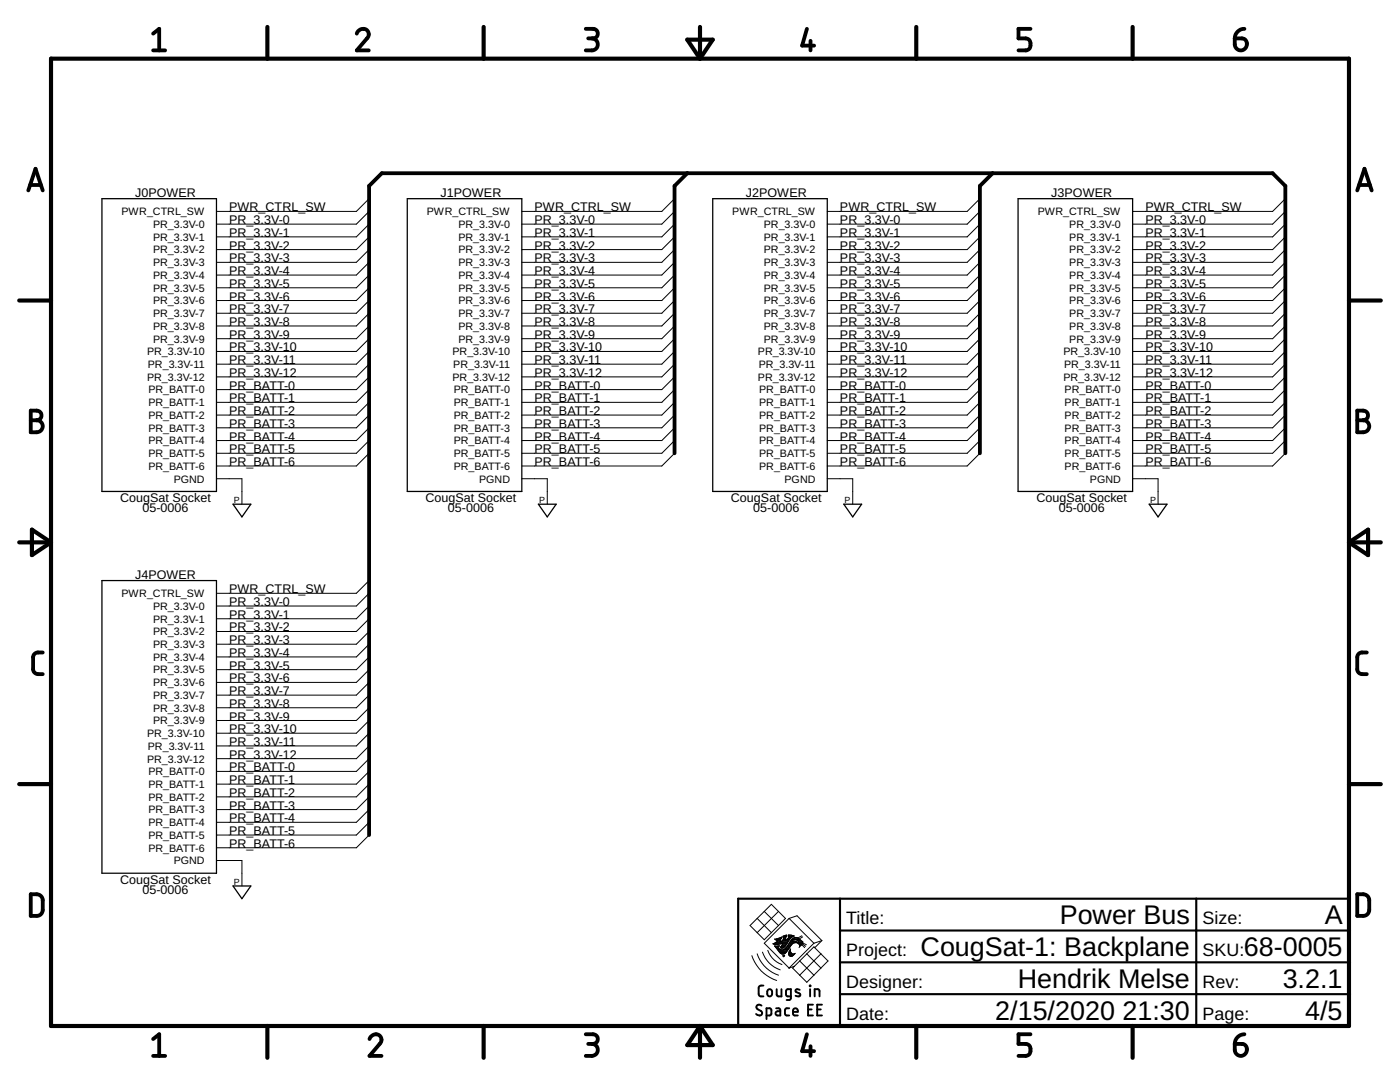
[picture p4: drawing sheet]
<svg xmlns="http://www.w3.org/2000/svg" width="279mm" height="216mm" viewBox="0 0 279 216" stroke-linecap="round" stroke-linejoin="round" font-family="sans-serif">
<g fill="none" stroke="#000" stroke-width=".83">
<path d="M10.2 11.7h259v193h-259zM53.4 5.4v6.3M96.5 5.4v6.3M137.2 7.9h5l-2.5 3.8zM139.7 5.4v6.3M182.9 5.4v6.3M226 5.4v6.3M3.8 60h6.4M269.2 60h6.4M3.8 108.2h6.4M6.4 105.7l3.8 2.5-3.8 2.6zM269.2 108.2h6.4"/>
<path d="M269.2 108.2l3.8-2.5v5.1zM3.8 156.5h6.4M269.2 156.5h6.4M53.4 204.7v6.4M96.5 204.7v6.4M139.7 204.7v6.4M139.7 204.7l2.5 3.8h-5zM182.9 204.7v6.4M226 204.7v6.4"/>
</g>
<g fill="none" stroke="#000" stroke-width=".76">
<path d="M30.6 6.7l1.2-.9v4.3M30.6 10.1h2.4M71.2 6.7a1.18 1.18 0 0 1 1.6-.9 1.18 1.18 0 0 1 .6 1.7l-2.2 2.6h2.4M116.9 5.8h1.4a.95 .95 0 0 1 1 .9 .95 .95 0 0 1-1 1h-.9M118.1 7.7a1.2 1.2 0 0 1 1.2 1.2 1.2 1.2 0 0 1-1.2 1.2h-1.2M161 5.8l-.9 3.3h2.4M161.8 8.1v2M205.7 5.8h-2.4v1.9h1.4a1.22 1.22 0 0 1 1 1.2 1.22 1.22 0 0 1-1 1.2h-1.4M246.4 7.7h1.5a1.2 1.2 0 0 1 .9 1.3 1.2 1.2 0 0 1-1.2 1 1.2 1.2 0 0 1-1.2-1.1zM248.3 5.8a1.92 1.92 0 0 0-1.9 1.9M5.7 38l1.4-4.3 1.4 4.3M6 36.9h2.2"/>
<path d="M137.2 34.6l-2.6 2.5v53.3M198.1 34.6l-2.5 2.5v53.3M270.9 38l1.4-4.3 1.4 4.3M271.2 36.9h2.2M6.1 81.9h1.2a.96 .96 0 0 1 1 1 .96 .96 0 0 1-1 1 1.2 1.2 0 0 1 1.2 1.2 1.2 1.2 0 0 1-1.2 1.2h-1.2zM6.1 83.9h1.2M256.5 90.4v-53.3l-2.5-2.5h-177.8l-2.5 2.5v129.5M270.9 81.9h1.2a.96 .96 0 0 1 .9 1 .96 .96 0 0 1-.9 1 1.2 1.2 0 0 1 1.2 1.2 1.2 1.2 0 0 1-1.2 1.2h-1.2zM270.9 83.9h1.2M8.5 130.2a1.65 1.65 0 0 0-1.6 .3l-.3 .6v2.4l.3 .7a1.71 1.71 0 0 0 1.6 .3M272.8 130.2a1.65 1.65 0 0 0-1.7 .3l-.2 .6v2.7l.2 .4a1.71 1.71 0 0 0 1.7 .3M6.1 178.4a2.43 2.43 0 0 1 2 .3l.3 .4 .1 .5v2.2l-.4 .7a2.35 2.35 0 0 1-2 .3z"/>
<path d="M270.9 178.4a2.43 2.43 0 0 1 1.9 .3l.3 .4 .2 .5-.1 2.2-.4 .7a2.35 2.35 0 0 1-1.9 .3zM30.6 207.3l1.2-.9v4.3M30.6 210.7h2.4M73.7 207.3a1.18 1.18 0 0 1 1.6-.9 1.18 1.18 0 0 1 .6 1.7l-2.2 2.6h2.4M116.9 206.4h1.4a.96 .96 0 0 1 1 .9 .96 .96 0 0 1-1 1h-.9M118.1 208.3a1.2 1.2 0 0 1 1.2 1.2 1.2 1.2 0 0 1-1.2 1.2h-1.2M161 206.4l-.9 3.3h2.4M161.8 208.8v1.9M205.7 206.4h-2.4v1.9h1.4a1.22 1.22 0 0 1 1 1.2 1.22 1.22 0 0 1-1 1.2h-1.4M246.4 208.3h1.5a1.2 1.2 0 0 1 .9 1.3 1.2 1.2 0 0 1-1.2 1.1 1.2 1.2 0 0 1-1.2-1.2zM248.3 206.4a1.95 1.95 0 0 0-1.9 1.9"/>
</g>
<path d="M167.6 179.3v25.4M238.7 179.3v25.4M269.2 179.3h-121.9v25.4M167.6 198.4h101.6M167.6 192h101.6M167.6 185.7h101.6" fill="none" stroke="#000" stroke-width=".42"/>
<g fill="none" stroke="#000" stroke-width=".2">
<path d="M73.7 39.6l-2.6 2.6h-27.9M134.6 39.6l-2.5 2.6h-28M195.6 39.6l-2.6 2.6h-27.9M256.5 39.6l-2.5 2.6h-28M73.7 42.2l-2.6 2.5h-27.9M73.7 44.7l-2.6 2.6h-27.9M73.7 47.3l-2.6 2.5h-27.9M73.7 49.8l-2.6 2.5h-27.9M73.7 52.3l-2.6 2.6h-27.9M73.7 54.9l-2.6 2.5h-27.9M73.7 57.4l-2.6 2.6h-27.9M73.7 60l-2.6 2.5h-27.9"/>
<path d="M134.6 42.2l-2.5 2.5h-28M134.6 44.7l-2.5 2.6h-28M134.6 47.3l-2.5 2.5h-28M134.6 49.8l-2.5 2.5h-28M134.6 52.3l-2.5 2.6h-28M134.6 54.9l-2.5 2.5h-28M134.6 57.4l-2.5 2.6h-28M134.6 60l-2.5 2.5h-28M195.6 42.2l-2.6 2.5h-27.9M195.6 44.7l-2.6 2.6h-27.9M195.6 47.3l-2.6 2.5h-27.9M195.6 49.8l-2.6 2.5h-27.9"/>
<path d="M195.6 52.3l-2.6 2.6h-27.9M195.6 54.9l-2.6 2.5h-27.9M195.6 57.4l-2.6 2.6h-27.9M195.6 60l-2.6 2.5h-27.9M256.5 42.2l-2.5 2.5h-28M256.5 44.7l-2.5 2.6h-28M256.5 47.3l-2.5 2.5h-28M256.5 49.8l-2.5 2.5h-28M256.5 52.3l-2.5 2.6h-28M256.5 54.9l-2.5 2.5h-28M256.5 57.4l-2.5 2.6h-28M256.5 60l-2.5 2.5h-28"/>
<path d="M73.7 62.5l-2.6 2.5h-27.9M73.7 65l-2.6 2.6h-27.9M73.7 67.6l-2.6 2.5h-27.9M73.7 70.1l-2.6 2.6h-27.9M73.7 72.7l-2.6 2.5h-27.9M73.7 75.2l-2.6 2.5h-27.9M73.7 77.7l-2.6 2.6h-27.9M134.6 62.5l-2.5 2.5h-28M134.6 65l-2.5 2.6h-28M134.6 67.6l-2.5 2.5h-28M134.6 70.1l-2.5 2.6h-28M134.6 72.7l-2.5 2.5h-28"/>
<path d="M134.6 75.2l-2.5 2.5h-28M134.6 77.7l-2.5 2.6h-28M195.6 62.5l-2.6 2.5h-27.9M195.6 65l-2.6 2.6h-27.9M195.6 67.6l-2.6 2.5h-27.9M195.6 70.1l-2.6 2.6h-27.9M195.6 72.7l-2.6 2.5h-27.9M195.6 75.2l-2.6 2.5h-27.9M195.6 77.7l-2.6 2.6h-27.9M256.5 62.5l-2.5 2.5h-28M256.5 65l-2.5 2.6h-28M256.5 67.6l-2.5 2.5h-28"/>
<path d="M256.5 70.1l-2.5 2.6h-28M256.5 72.7l-2.5 2.5h-28M256.5 75.2l-2.5 2.5h-28M256.5 77.7l-2.5 2.6h-28M43.2 95.5h5.1v5.1M73.7 80.3l-2.6 2.5h-27.9M73.7 82.8l-2.6 2.6h-27.9M73.7 85.4l-2.6 2.5h-27.9M73.7 87.9l-2.6 2.5h-27.9M73.7 90.4l-2.6 2.6h-27.9M104.1 95.5h5.1v5.1M134.6 80.3l-2.5 2.5h-28"/>
<path d="M134.6 82.8l-2.5 2.6h-28M134.6 85.4l-2.5 2.5h-28M134.6 87.9l-2.5 2.5h-28M134.6 90.4l-2.5 2.6h-28M165.1 95.5h5.1v5.1M195.6 80.3l-2.6 2.5h-27.9M195.6 82.8l-2.6 2.6h-27.9M195.6 85.4l-2.6 2.5h-27.9M195.6 87.9l-2.6 2.5h-27.9M195.6 90.4l-2.6 2.6h-27.9M226 95.5h5.1v5.1M256.5 87.9l-2.5 2.5h-28"/>
<path d="M256.5 80.3l-2.5 2.5h-28M256.5 82.8l-2.5 2.6h-28M256.5 85.4l-2.5 2.5h-28M256.5 90.4l-2.5 2.6h-28M73.7 118.4l-2.6 2.5h-27.9M73.7 115.8l-2.6 2.6h-27.9M73.7 120.9l-2.6 2.6h-27.9M73.7 123.5l-2.6 2.5h-27.9M73.7 126l-2.6 2.5h-27.9M73.7 128.5l-2.6 2.6h-27.9M73.7 131.1l-2.6 2.5h-27.9M73.7 133.6l-2.6 2.6h-27.9"/>
<path d="M73.7 136.2l-2.6 2.5h-27.9M73.7 138.7l-2.6 2.5h-27.9M73.7 141.2l-2.6 2.6h-27.9M73.7 143.8l-2.6 2.5h-27.9M73.7 146.3l-2.6 2.5h-27.9M73.7 148.8l-2.6 2.6h-27.9M73.7 151.4l-2.6 2.5h-27.9M73.7 153.9l-2.6 2.6h-27.9M73.7 156.5l-2.6 2.5h-27.9M73.7 159l-2.6 2.5h-27.9M43.2 171.7h5.1v5.1M73.7 161.5l-2.6 2.6h-27.9"/>
<path d="M73.7 164.1l-2.6 2.5h-27.9M73.7 166.6l-2.6 2.6h-27.9M150.1 190.7a7.7 7.7 0 0 0 4.9 4.9M151.1 190.3a6.7 6.7 0 0 0 4.3 4.3M151.1 183.3l-1.4 1.4 2.8 2.8 2.9-2.8M151.1 183.3l2.8 2.8M152.2 190a5.6 5.6 0 0 0 3.5 3.5M152.5 181.9l1.4-1.5 2.9 2.9-1.4 1.4M152.5 181.9l-1.4 1.4M152.5 181.9l2.9 2.8M153.2 189.6a4.6 4.6 0 0 0 2.9 2.9M154.3 188.3h1.7"/>
<path d="M154.5 188.4h1M154.6 188.2h2.5M154.7 188.9h.7M154.7 187.5h1.1M154.8 189h.5M154.8 188h2.4M154.9 189.1h.4M154.9 187.6h.8M155 187.3h.9M155 189.2h.4M155 187.9h.7M155.1 189.4h.5"/>
<path d="M155.1 187.7h.6M155.1 187.8h.6M155.2 189.5h.6M155.2 188.8h.3M155.2 189.6h2M155.3 189v.1M155.3 189.7h1.8M155.4 181.9l-4.3 4.2M155.4 187.2h.6M155.4 188.9l.2-.2-1 .1 .9 1.1M155.4 188.9l-.1 .1M155.4 189.8h1.7"/>
<path d="M155.5 189.9h1.5M155.5 189.9l.5 .5 .6-.1M155.6 190.1h1.3M155.7 187.1h.3M155.7 187.9h1.6M155.7 190.2h1M155.7 187.6v.4M155.7 189h.8M155.8 189.1h.6M155.9 188.9l-.2 .1 .1 .1M155.9 188.9h.7M155.9 190.3h.7"/>
<path d="M155.9 187h.1M156 187l-1.4 .4 .6 .3-1 .6 .8 .2 1.3-.3-.3 .5M156 187v.3l-.3 .3M156 188.8h.7M156 188.7l-.1 .2M156 187.8h1.4M156 188.6h.8M156.1 188.5h.8M156.1 187.7h1.3M156.2 188.4h.8M156.2 187.6l-.5 .4M156.2 188.3h.9"/>
<path d="M156.2 187.6h.6M156.3 186.9h.7M156.3 190.8h.2M156.3 187.1h.5M156.3 187h.5M156.3 187.5h.5M156.4 187.3h.4M156.4 190.9h.1M156.4 189.5h.9M156.4 187.2h.4M156.4 186.8h.6M156.5 190.8l-.1 .1"/>
<path d="M156.6 190.6h.1M156.6 189.4h.8M156.6 190.6l-.4 .1 .2 .2M156.6 190.6l-.1 .2M156.7 189.2h.8M156.8 186.6h.2M156.8 189.1h.7M156.9 187.6h.6M157 189h.6M157 189a.92 .92 0 0 1-1.7 .1M157 186.9h-.2v.3M157 186.9v-.3l-.7 .2v.4l.1-.1-.2 .5"/>
<path d="M157 188.9h.7M157 187.5h.6M157.1 188.8h.7M157.2 187.3h.5M157.2 189.7l-.6 .6M157.2 188.6h.7M157.3 187.2h.5M157.3 188.5h.7M157.3 186.8h1.1M157.3 186.6h.7M157.3 189.5l-.1 .2M157.4 188.4h.7"/>
<path d="M157.4 187.1h.5M157.4 190.4l.2 .4M157.4 190.4h1.1M157.4 190.3h.7M157.4 190.2h.5M157.4 187l-.1-.4 1.2 .2a3 3 0 0 0-1.6 1.8l-.6 .6-.5-.1M157.4 187l-.6 .6v-.4M157.4 187h.7M157.4 190.5h1M157.4 190.1h.4M157.4 188.3h.8M157.5 186.9h.8"/>
<path d="M157.5 183.3l4.9 4.9M157.5 183.3l-5 4.9 5 5M157.5 183.3l1.6-.6 4.9 5M157.5 189.9h.3M157.5 190.6h.8M157.5 188.2h1M157.5 189.8h.3M157.6 189.7h.1M157.6 188h1.5M157.6 189.6l.2-.2-.1 .3M157.6 189.6l-.2 .8M157.6 189.6h.1"/>
<path d="M157.6 190.8h.5M157.6 187.9h1.4M157.7 189.5h.1M157.7 188.9l-.4 .6M157.7 189.7l.1 .4M157.7 187.8h1M157.7 187.8l-.7 1.2M157.7 187.8a1.15 1.15 0 0 1 2.1-.2l.2 .2M157.8 187.7h.4M157.8 190.1l.3 .2h.5M157.9 187.6h.4M158 187.5h.6"/>
<path d="M158.1 188.4l-.4 .5M158.1 187.3h1.4M158.3 187.2h1M158.5 190.4l-.5 .4h-.4M158.5 187.1h.6M158.6 190.3l.1-.1-.2 .2M158.6 190.3h.1M158.7 187.5h.9M159 187.6l.2 .1M159 187.6l-.4-.1-.5 .3h.6l.4 .2M159 187.6h.8M159.1 188l.2 .2"/>
<path d="M159.2 187.7h.7M159.2 188.2h.1M159.2 187.7l.2 .3M159.3 187.8h.8M159.3 188.2l-.6-.1-.6 .3M159.3 188.2h.1M159.3 188.3h.8M159.3 187.9h.9M159.4 188h.8M159.4 188v.2h-.1l.2 .2M159.4 188.2h.8M159.5 188.4h.5"/>
<path d="M159.5 188.4l.1 .3M159.5 188.5h.5M159.6 188.9l-.1 .2M159.6 188.6h.2M159.6 188.9h.1M159.6 191.7l2.8 2.9M159.6 188.8h.1M159.6 188.7v.2M160 188.5l.6 .6M160 186.7l-.8 .5M160 187.8l.2 .1M160.1 188.3l.7 .5"/>
<path d="M160.1 188.3l-.5 .6M160.2 188.2l.7 .3M160.2 186.9l-.7 .5M160.2 187.9l-.1 .4M161 190.3l-2.8 2.9 2.8 2.8 1.4-1.4M161 190.3l1.4-1.4 2.8 2.8-1.4 1.5M161 190.3l2.8 2.9M162.4 188.2l-4.9 5 1-.4M163.8 193.2l-1.4 1.4M163.8 190.3l-4.2 4.3M164 187.7l-1.6 .5M164 187.7l-1.4 1.4"/>
</g>
<g fill="none" stroke="#000" stroke-width=".38">
<path d="M152.4 196.7h-.7l-.3 .4 .1 1.5 .2 .2h.7M153.2 197.5l.5-.1a.81 .81 0 0 1 0 1.4h-.3l-.2-.3zM155 197.4v1.2l.4 .2h.6v-1.4M157.8 198.8h-.7l-.2-.2v-.9l.2-.3h.7v1.8l-.2 .3h-.6M159.6 197.5l-.7-.1-.2 .4 1 .5v.4a.75 .75 0 0 1-.9 0M161.6 196.7l.1 .1zM161.7 197.4v1.4M162.6 198.8v-1.4l.8 .1 .2 1.3M152 200.7a.54 .54 0 0 0-.8-.1 .54 .54 0 0 0 0 .8l.7 .3a.54 .54 0 0 1 0 .9 .54 .54 0 0 1-.8-.1l-.2-.2M153 202.6h.7l.2-.2v-1l-.2-.2h-.7v2.1M154.9 201.2h.6l.2 .2v1.2h-.5a.42 .42 0 0 1-.4-.4 .42 .42 0 0 1 .4-.4h.5M157.5 201.2h-.6l-.2 .3 .1 1 .7 .1"/>
<path d="M158.3 201.9h.9a.5 .5 0 0 0-.3-.7 .5 .5 0 0 0-.6 .5l.1 .8 .8 .1M161.3 201.4h.7M162.2 200.5h-.9v2.1h.9M163.1 201.4h.7M164 200.5h-.9v2.1h.9"/>
</g>
<path d="M20.3 39.6h22.9v58.5h-22.9zM81.3 39.6h22.8v58.5h-22.8zM142.2 39.6h22.9v58.5h-22.9zM203.2 39.6h22.8v58.5h-22.8zM20.3 115.8h22.9v58.4h-22.9zM46.5 100.6h3.6l-1.8 2.5zM107.4 100.6h3.6l-1.8 2.5zM168.4 100.6h3.6l-1.8 2.5zM229.3 100.6h3.6l-1.8 2.5zM46.5 176.8h3.6l-1.8 2.5z" fill="none" stroke="#000" stroke-width=".25"/>
<g font-size="5.4">
<text x="211.5" y="184.4">Power Bus</text>
<text x="264.4" y="184.4">A</text>
<text x="183.7" y="190.8">CougSat-1: Backplane</text>
<text x="248.2" y="190.8">68-0005</text>
<text x="203.1" y="197.1">Hendrik Melse</text>
<text x="256" y="197.1">3.2.1</text>
<text x="198.6" y="203.5">2/15/2020</text>
<text x="224" y="203.5">21:30</text>
<text x="260.5" y="203.5">4/5</text>
</g>
<g font-size="3.6">
<text x="168.9" y="184.4">Title:</text>
<text x="240" y="184.4">Size:</text>
<text x="168.9" y="190.8">Project:</text>
<text x="240" y="190.8">SKU:</text>
<text x="168.9" y="197.1">Designer:</text>
<text x="240" y="197.1">Rev:</text>
<text x="168.9" y="203.5">Date:</text>
<text x="240" y="203.5">Page:</text>
</g>
<g font-size="2.5">
<text x="27" y="39.3">J0POWER</text>
<text x="87.9" y="39.3">J1POWER</text>
<text x="148.9" y="39.3">J2POWER</text>
<text x="209.8" y="39.3">J3POWER</text>
<text x="45.7" y="42.2">PWR_CTRL_SW</text>
<text x="45.7" y="44.7">PR_3.3V-0</text>
<text x="45.7" y="47.3">PR_3.3V-1</text>
<text x="106.7" y="42.2">PWR_CTRL_SW</text>
<text x="106.7" y="44.7">PR_3.3V-0</text>
<text x="106.7" y="47.3">PR_3.3V-1</text>
<text x="167.6" y="42.2">PWR_CTRL_SW</text>
<text x="167.6" y="44.7">PR_3.3V-0</text>
<text x="167.6" y="47.3">PR_3.3V-1</text>
<text x="228.6" y="42.2">PWR_CTRL_SW</text>
<text x="228.6" y="44.7">PR_3.3V-0</text>
<text x="228.6" y="47.3">PR_3.3V-1</text>
<text x="45.7" y="49.8">PR_3.3V-2</text>
<text x="45.7" y="52.3">PR_3.3V-3</text>
<text x="106.7" y="49.8">PR_3.3V-2</text>
<text x="106.7" y="52.3">PR_3.3V-3</text>
<text x="167.6" y="49.8">PR_3.3V-2</text>
<text x="167.6" y="52.3">PR_3.3V-3</text>
<text x="228.6" y="49.8">PR_3.3V-2</text>
<text x="228.6" y="52.3">PR_3.3V-3</text>
<text x="45.7" y="54.9">PR_3.3V-4</text>
<text x="45.7" y="57.4">PR_3.3V-5</text>
<text x="45.7" y="60">PR_3.3V-6</text>
<text x="106.7" y="54.9">PR_3.3V-4</text>
<text x="106.7" y="57.4">PR_3.3V-5</text>
<text x="106.7" y="60">PR_3.3V-6</text>
<text x="167.6" y="54.9">PR_3.3V-4</text>
<text x="167.6" y="57.4">PR_3.3V-5</text>
<text x="167.6" y="60">PR_3.3V-6</text>
<text x="228.6" y="54.9">PR_3.3V-4</text>
<text x="228.6" y="57.4">PR_3.3V-5</text>
<text x="228.6" y="60">PR_3.3V-6</text>
<text x="45.7" y="62.5">PR_3.3V-7</text>
<text x="45.7" y="65">PR_3.3V-8</text>
<text x="106.7" y="62.5">PR_3.3V-7</text>
<text x="106.7" y="65">PR_3.3V-8</text>
<text x="167.6" y="62.5">PR_3.3V-7</text>
<text x="167.6" y="65">PR_3.3V-8</text>
<text x="228.6" y="62.5">PR_3.3V-7</text>
<text x="228.6" y="65">PR_3.3V-8</text>
<text x="45.7" y="67.6">PR_3.3V-9</text>
<text x="45.7" y="70.1">PR_3.3V-10</text>
<text x="106.7" y="67.6">PR_3.3V-9</text>
<text x="106.7" y="70.1">PR_3.3V-10</text>
<text x="167.6" y="67.6">PR_3.3V-9</text>
<text x="167.6" y="70.1">PR_3.3V-10</text>
<text x="228.6" y="67.6">PR_3.3V-9</text>
<text x="228.6" y="70.1">PR_3.3V-10</text>
<text x="45.7" y="72.7">PR_3.3V-11</text>
<text x="45.7" y="75.2">PR_3.3V-12</text>
<text x="45.7" y="77.7">PR_BATT-0</text>
<text x="106.7" y="72.7">PR_3.3V-11</text>
<text x="106.7" y="75.2">PR_3.3V-12</text>
<text x="106.7" y="77.7">PR_BATT-0</text>
<text x="167.6" y="72.7">PR_3.3V-11</text>
<text x="167.6" y="75.2">PR_3.3V-12</text>
<text x="167.6" y="77.7">PR_BATT-0</text>
<text x="228.6" y="72.7">PR_3.3V-11</text>
<text x="228.6" y="75.2">PR_3.3V-12</text>
<text x="228.6" y="77.7">PR_BATT-0</text>
<text x="45.7" y="80.3">PR_BATT-1</text>
<text x="45.7" y="82.8">PR_BATT-2</text>
<text x="106.7" y="80.3">PR_BATT-1</text>
<text x="106.7" y="82.8">PR_BATT-2</text>
<text x="167.6" y="80.3">PR_BATT-1</text>
<text x="167.6" y="82.8">PR_BATT-2</text>
<text x="228.6" y="80.3">PR_BATT-1</text>
<text x="228.6" y="82.8">PR_BATT-2</text>
<text x="45.7" y="85.4">PR_BATT-3</text>
<text x="45.7" y="87.9">PR_BATT-4</text>
<text x="106.7" y="85.4">PR_BATT-3</text>
<text x="106.7" y="87.9">PR_BATT-4</text>
<text x="167.6" y="85.4">PR_BATT-3</text>
<text x="167.6" y="87.9">PR_BATT-4</text>
<text x="228.6" y="85.4">PR_BATT-3</text>
<text x="228.6" y="87.9">PR_BATT-4</text>
<text x="45.7" y="90.4">PR_BATT-5</text>
<text x="45.7" y="93">PR_BATT-6</text>
<text x="106.7" y="90.4">PR_BATT-5</text>
<text x="106.7" y="93">PR_BATT-6</text>
<text x="167.6" y="90.4">PR_BATT-5</text>
<text x="167.6" y="93">PR_BATT-6</text>
<text x="228.6" y="90.4">PR_BATT-5</text>
<text x="228.6" y="93">PR_BATT-6</text>
<text x="24" y="100.2">CougSat Socket</text>
<text x="84.9" y="100.2">CougSat Socket</text>
<text x="145.9" y="100.2">CougSat Socket</text>
<text x="206.8" y="100.2">CougSat Socket</text>
<text x="28.4" y="102.3">05-0006</text>
<text x="89.4" y="102.3">05-0006</text>
<text x="150.3" y="102.3">05-0006</text>
<text x="211.3" y="102.3">05-0006</text>
<text x="27" y="115.5">J4POWER</text>
<text x="45.7" y="118.4">PWR_CTRL_SW</text>
<text x="45.7" y="120.9">PR_3.3V-0</text>
<text x="45.7" y="123.5">PR_3.3V-1</text>
<text x="45.7" y="126">PR_3.3V-2</text>
<text x="45.7" y="128.5">PR_3.3V-3</text>
<text x="45.7" y="131.1">PR_3.3V-4</text>
<text x="45.7" y="133.6">PR_3.3V-5</text>
<text x="45.7" y="136.2">PR_3.3V-6</text>
<text x="45.7" y="138.7">PR_3.3V-7</text>
<text x="45.7" y="141.2">PR_3.3V-8</text>
<text x="45.7" y="143.8">PR_3.3V-9</text>
<text x="45.7" y="146.3">PR_3.3V-10</text>
<text x="45.7" y="148.9">PR_3.3V-11</text>
<text x="45.7" y="151.4">PR_3.3V-12</text>
<text x="45.7" y="153.9">PR_BATT-0</text>
<text x="45.7" y="156.5">PR_BATT-1</text>
<text x="45.7" y="159">PR_BATT-2</text>
<text x="45.7" y="161.6">PR_BATT-3</text>
<text x="45.7" y="164.1">PR_BATT-4</text>
<text x="45.7" y="166.6">PR_BATT-5</text>
<text x="45.7" y="169.2">PR_BATT-6</text>
<text x="24" y="176.4">CougSat Socket</text>
<text x="28.4" y="178.4">05-0006</text>
</g>
<g font-size="2.1">
<text x="24.2" y="43">PWR_CTRL_SW</text>
<text x="30.6" y="45.5">PR_3.3V-0</text>
<text x="85.2" y="43">PWR_CTRL_SW</text>
<text x="91.5" y="45.5">PR_3.3V-0</text>
<text x="146.1" y="43">PWR_CTRL_SW</text>
<text x="152.4" y="45.5">PR_3.3V-0</text>
<text x="207.1" y="43">PWR_CTRL_SW</text>
<text x="213.4" y="45.5">PR_3.3V-0</text>
<text x="30.6" y="48">PR_3.3V-1</text>
<text x="30.6" y="50.6">PR_3.3V-2</text>
<text x="30.6" y="53.1">PR_3.3V-3</text>
<text x="91.5" y="48">PR_3.3V-1</text>
<text x="91.5" y="50.6">PR_3.3V-2</text>
<text x="91.5" y="53.1">PR_3.3V-3</text>
<text x="152.4" y="48">PR_3.3V-1</text>
<text x="152.4" y="50.6">PR_3.3V-2</text>
<text x="152.4" y="53.1">PR_3.3V-3</text>
<text x="213.4" y="48">PR_3.3V-1</text>
<text x="213.4" y="50.6">PR_3.3V-2</text>
<text x="213.4" y="53.1">PR_3.3V-3</text>
<text x="30.6" y="55.7">PR_3.3V-4</text>
<text x="30.6" y="58.2">PR_3.3V-5</text>
<text x="91.5" y="55.7">PR_3.3V-4</text>
<text x="91.5" y="58.2">PR_3.3V-5</text>
<text x="152.4" y="55.7">PR_3.3V-4</text>
<text x="152.4" y="58.2">PR_3.3V-5</text>
<text x="213.4" y="55.7">PR_3.3V-4</text>
<text x="213.4" y="58.2">PR_3.3V-5</text>
<text x="30.6" y="60.7">PR_3.3V-6</text>
<text x="30.6" y="63.3">PR_3.3V-7</text>
<text x="30.6" y="65.8">PR_3.3V-8</text>
<text x="91.5" y="60.7">PR_3.3V-6</text>
<text x="91.5" y="63.3">PR_3.3V-7</text>
<text x="91.5" y="65.8">PR_3.3V-8</text>
<text x="152.4" y="60.7">PR_3.3V-6</text>
<text x="152.4" y="63.3">PR_3.3V-7</text>
<text x="152.4" y="65.8">PR_3.3V-8</text>
<text x="213.4" y="60.7">PR_3.3V-6</text>
<text x="213.4" y="63.3">PR_3.3V-7</text>
<text x="213.4" y="65.8">PR_3.3V-8</text>
<text x="29.4" y="70.9">PR_3.3V-10</text>
<text x="30.6" y="68.3">PR_3.3V-9</text>
<text x="90.3" y="70.9">PR_3.3V-10</text>
<text x="91.5" y="68.3">PR_3.3V-9</text>
<text x="151.3" y="70.9">PR_3.3V-10</text>
<text x="152.4" y="68.3">PR_3.3V-9</text>
<text x="212.2" y="70.9">PR_3.3V-10</text>
<text x="213.4" y="68.3">PR_3.3V-9</text>
<text x="29.4" y="76">PR_3.3V-12</text>
<text x="29.5" y="73.4">PR_3.3V-11</text>
<text x="90.3" y="76">PR_3.3V-12</text>
<text x="90.5" y="73.4">PR_3.3V-11</text>
<text x="151.3" y="76">PR_3.3V-12</text>
<text x="151.4" y="73.4">PR_3.3V-11</text>
<text x="212.2" y="76">PR_3.3V-12</text>
<text x="212.4" y="73.4">PR_3.3V-11</text>
<text x="29.6" y="78.5">PR_BATT-0</text>
<text x="29.6" y="81">PR_BATT-1</text>
<text x="29.6" y="83.6">PR_BATT-2</text>
<text x="90.6" y="78.5">PR_BATT-0</text>
<text x="90.6" y="81">PR_BATT-1</text>
<text x="90.6" y="83.6">PR_BATT-2</text>
<text x="151.5" y="78.5">PR_BATT-0</text>
<text x="151.5" y="81">PR_BATT-1</text>
<text x="151.5" y="83.6">PR_BATT-2</text>
<text x="212.5" y="78.5">PR_BATT-0</text>
<text x="212.5" y="81">PR_BATT-1</text>
<text x="212.5" y="83.6">PR_BATT-2</text>
<text x="29.6" y="86.1">PR_BATT-3</text>
<text x="29.6" y="88.7">PR_BATT-4</text>
<text x="90.6" y="86.1">PR_BATT-3</text>
<text x="90.6" y="88.7">PR_BATT-4</text>
<text x="151.5" y="86.1">PR_BATT-3</text>
<text x="151.5" y="88.7">PR_BATT-4</text>
<text x="212.5" y="86.1">PR_BATT-3</text>
<text x="212.5" y="88.7">PR_BATT-4</text>
<text x="29.6" y="91.2">PR_BATT-5</text>
<text x="29.6" y="93.7">PR_BATT-6</text>
<text x="90.6" y="91.2">PR_BATT-5</text>
<text x="90.6" y="93.7">PR_BATT-6</text>
<text x="151.5" y="91.2">PR_BATT-5</text>
<text x="151.5" y="93.7">PR_BATT-6</text>
<text x="212.5" y="91.2">PR_BATT-5</text>
<text x="212.5" y="93.7">PR_BATT-6</text>
<text x="34.7" y="96.3">PGND</text>
<text x="95.6" y="96.3">PGND</text>
<text x="156.6" y="96.3">PGND</text>
<text x="217.5" y="96.3">PGND</text>
<text x="24.2" y="119.1">PWR_CTRL_SW</text>
<text x="30.6" y="121.7">PR_3.3V-0</text>
<text x="30.6" y="124.2">PR_3.3V-1</text>
<text x="30.6" y="126.8">PR_3.3V-2</text>
<text x="30.6" y="129.3">PR_3.3V-3</text>
<text x="30.6" y="131.8">PR_3.3V-4</text>
<text x="30.6" y="134.4">PR_3.3V-5</text>
<text x="30.6" y="136.9">PR_3.3V-6</text>
<text x="30.6" y="139.5">PR_3.3V-7</text>
<text x="30.6" y="142">PR_3.3V-8</text>
<text x="29.4" y="147.1">PR_3.3V-10</text>
<text x="29.5" y="149.6">PR_3.3V-11</text>
<text x="30.6" y="144.5">PR_3.3V-9</text>
<text x="29.4" y="152.2">PR_3.3V-12</text>
<text x="29.6" y="154.7">PR_BATT-0</text>
<text x="29.6" y="157.2">PR_BATT-1</text>
<text x="29.6" y="159.8">PR_BATT-2</text>
<text x="29.6" y="162.3">PR_BATT-3</text>
<text x="29.6" y="164.9">PR_BATT-4</text>
<text x="29.6" y="167.4">PR_BATT-5</text>
<text x="29.6" y="169.9">PR_BATT-6</text>
<text x="34.7" y="172.5">PGND</text>
</g>
<g font-size="1.8">
<text x="46.7" y="100.3">P</text>
<text x="107.6" y="100.3">P</text>
<text x="168.6" y="100.3">P</text>
<text x="229.5" y="100.3">P</text>
<text x="46.7" y="176.5">P</text>
</g>
</svg>
